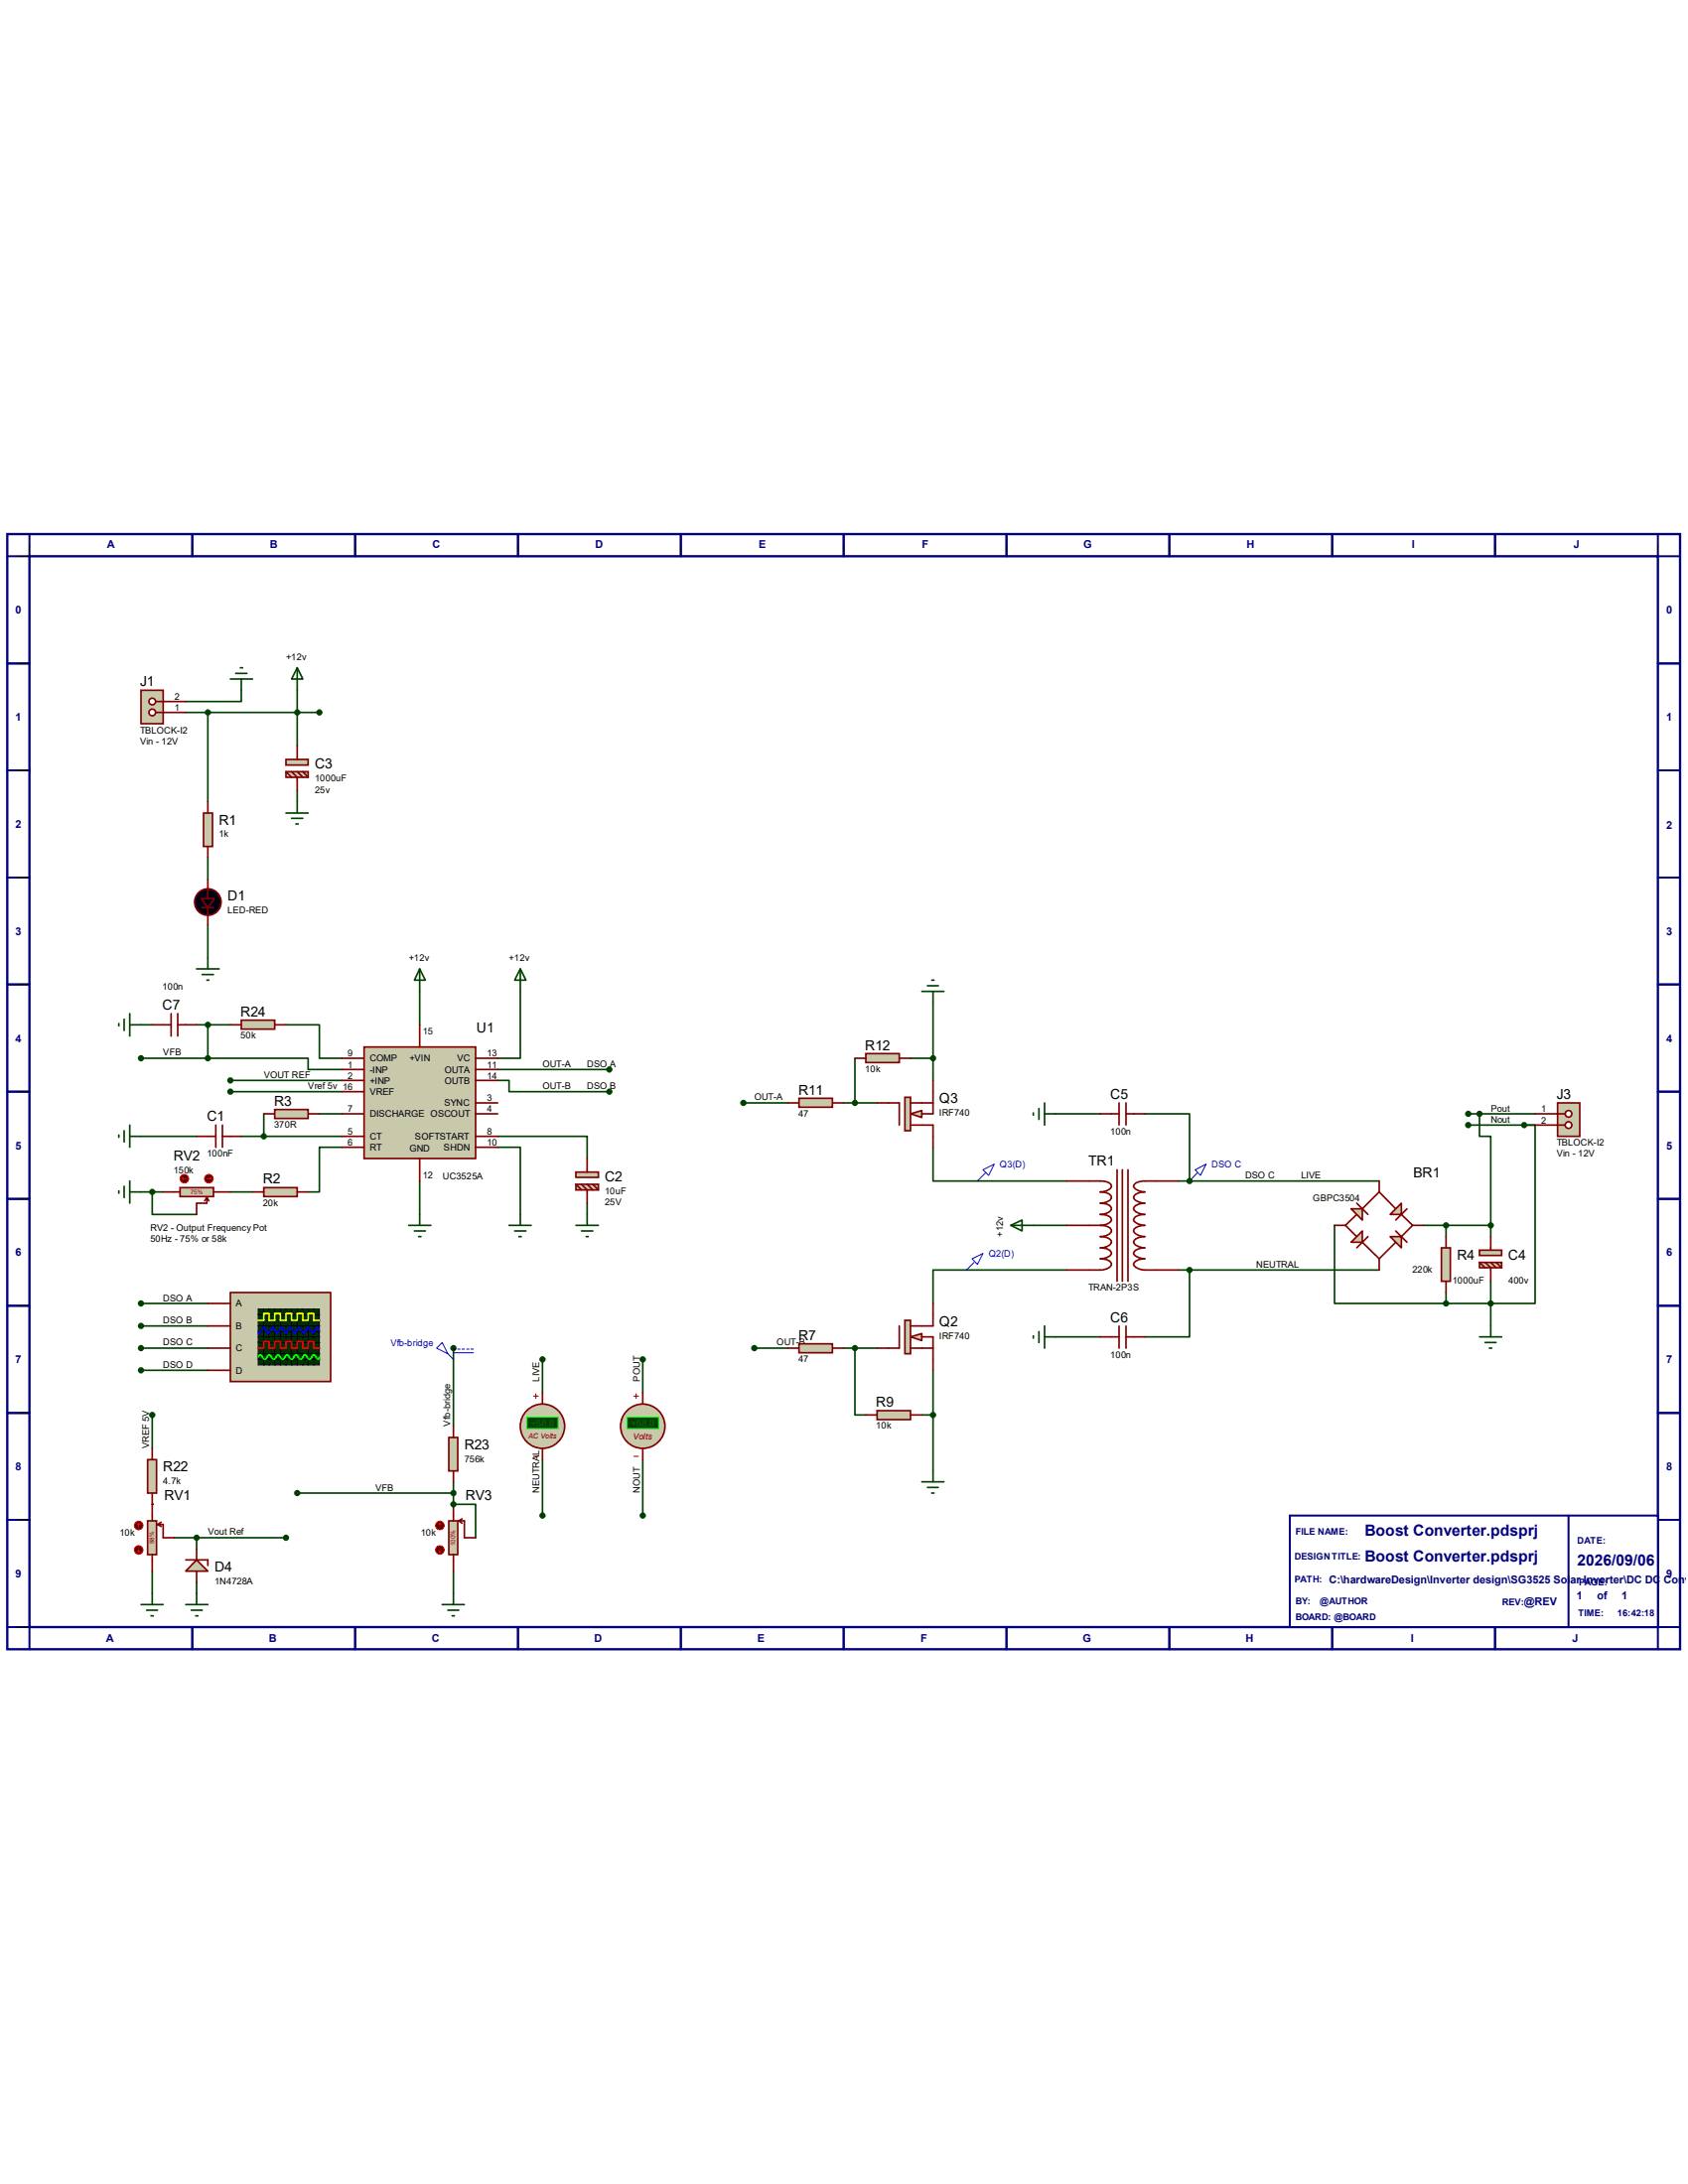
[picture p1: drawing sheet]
<svg xmlns="http://www.w3.org/2000/svg" width="216mm" height="279mm" viewBox="0 0 216 279" stroke-linecap="round" stroke-linejoin="round" font-family="sans-serif">
<path d="M.9 68.3h214v142.7h-214zM3.8 71.2h208.2v137h-208.2z" fill="none" stroke="#000080" stroke-width=".3"/>
<g fill="none" stroke="#000080" stroke-width=".25">
<path d="M3.8 68.3v2.9h-2.9M24.6 68.3v2.9M45.4 68.3v2.9M66.3 68.3v2.9M87.1 68.3v2.9M107.9 68.3v2.9M128.7 68.3v2.9M149.6 68.3v2.9M170.4 68.3v2.9M191.2 68.3v2.9M212 68.3v2.9h2.9M.9 84.9h2.9"/>
<path d="M.9 98.6h2.9M212 84.9h2.9M212 98.6h2.9M.9 112.3h2.9M212 112.3h2.9M.9 125.9h2.9M.9 139.7h2.9M212 125.9h2.9M212 139.7h2.9M.9 153.4h2.9M212 153.4h2.9M.9 167h2.9"/>
<path d="M212 167h2.9M.9 180.8h2.9M.9 194.4h2.9M212 180.8h2.9M212 194.4h2.9M.9 208.2h2.9v2.8M24.6 208.2v2.8M45.4 208.2v2.8M66.3 208.2v2.8M87.1 208.2v2.8M107.9 208.2v2.8M128.7 208.2v2.8"/>
<path d="M149.6 208.2v2.8M170.4 208.2v2.8M191.2 208.2v2.8M214.9 208.2h-2.9v2.8"/>
</g>
<g fill="none" stroke="#000" stroke-width=".13">
<path d="M2.3 71.2h1.4M3.8 69.8v1.2M24.6 69.8v1.2M45.4 69.8l.1 1.2M66.3 69.8v1.2M87.1 69.8v1.2M107.9 69.8v1.2M128.7 69.8l.1 1.2M149.6 69.8v1.2M170.4 69.8v1.2M191.2 69.8l.1 1.2M212 69.8l.1 1.2"/>
<path d="M2.3 84.9h1.4M2.3 98.6h1.4M2.3 112.3h1.4M2.3 125.9h1.4M2.3 139.7h1.4M2.3 153.4h1.4M2.3 167h1.4M2.3 180.8h1.4M2.3 194.4h1.4M2.3 208.2h1.4"/>
</g>
<path d="M165 193.9h47v14.3h-47z" fill="#fff" stroke="#000080" stroke-width=".25"/>
<path d="M200.6 193.9v14.3" fill="none" stroke="#000080" stroke-width=".25"/>
<g fill="none" stroke="#004000" stroke-width=".21">
<path d="M23.7 91.1h17.2M26.6 91.1v11.5M30.9 88.3v1.4h-7.2M38 88.3v7.1M26.6 109.7v2.9M26.6 118.3v4.3M38 101.1v1.5M18 135.4h8.6M18 131.1h1.5M25.1 131.1h4.4M26.6 135.4h12.8v1.4h4.3M26.6 131.1v4.3"/>
<path d="M29.5 139.7h14.2M29.5 138.2h14.2M36.6 131.1h4.3v4.3h2.8M53.7 126.8v4.3M63.7 138.2h1.4v1.5h12.8M63.7 136.8h14.2M66.5 126.8v8.6h-2.8M109.3 135.4v5.7M116.5 135.4h2.8M119.3 128.2v10M18 145.4h7.1M18 152.5h2.9"/>
<path d="M19.5 152.5v2.9h5.6M29.5 152.5h2.8M30.9 145.4h12.8M33.7 142.5v2.9M40.9 142.5h2.8M43.7 146.8h-2.8v5.7h-1.5M53.7 151.1v4.3M63.7 146.8h2.8v8.6M63.7 145.4h11.4v2.8M75.1 153.9v1.5M95.1 141.1h5.7M107.9 141.1h4.3"/>
<path d="M119.3 146.8v4.3h17.1M132.2 156.8h4.2M135 142.5h5.7M146.4 142.5h5.7v8.6M150.7 151.1h25.7M152.1 151.1h.1M170.7 156.8v10h14.3M182.1 156.8h8.6M185 156.8v1.4M187.8 142.5h8.5M187.8 143.9h8.5M189.2 142.5v2.9h1.5v11.4"/>
<path d="M190.7 156.8v1.4M194.9 143.9h1.4v22.9h-11.3M18 166.8h8.6M18 169.6h8.6M18 172.5h8.6M18 175.3h8.6M58 172.5v10M69.4 173.9v4.3M82.2 173.9v4.3M96.5 172.5h4.3M107.9 172.5h4.3M109.3 172.5v8.5h1.4"/>
<path d="M119.3 175.3v12.9M135 171h5.7M136.4 162.5h-17.1v4.3M150.7 162.5h25.7M152.1 162.5v8.5h-5.7M185 165.4v1.4M190.7 163.9v5.7M19.5 192.4h.1M19.5 181v4.3M22.3 196.7h14.3M25.1 196.7v1.5M38 191h20"/>
<path d="M58 192.4h.1M58 192.4h2.8v4.3M58 189.6v2.8M69.4 186.7v7.2M82.2 186.7v7.2M117.9 181h1.4M19.5 201v2.8M25.1 202.4v1.4M58 201v2.8"/>
</g>
<path d="M46.6 133.9h14.2v14.3h-14.2z" fill="#c8c8aa" stroke="#800000" stroke-width=".21"/>
<g fill="none" stroke="#800000" stroke-width=".21">
<path d="M43.7 135.4h2.9M43.7 136.8h2.9M43.7 138.2h2.9M43.7 139.7h2.9M53.7 131.1v2.8M60.8 135.4h2.9M60.8 136.8h2.9M60.8 138.2h2.9M43.7 146.8h2.9M43.7 145.4h2.9M43.7 142.5h2.9M53.7 148.2v2.9"/>
<path d="M60.8 141.1h2.9M60.8 146.8h2.9M60.8 145.4h2.9M60.8 142.5h2.9"/>
</g>
<path d="M18 88.3h2.9v4.3h-2.9z" fill="#c8c8aa" stroke="#800000" stroke-width=".21"/>
<path d="M19.9 91.1h1" fill="none" stroke="#800000" stroke-width=".21"/>
<circle cx="19.5" cy="91.1" r=".42" fill="#fff" stroke="#800000" stroke-width=".21"/>
<path d="M19.9 89.7h1" fill="none" stroke="#800000" stroke-width=".21"/>
<circle cx="19.5" cy="89.7" r=".42" fill="#fff" stroke="#800000" stroke-width=".21"/>
<path d="M20.9 91.1h2.8M20.9 89.7h2.8" fill="none" stroke="#800000" stroke-width=".21"/>
<path d="M26 104h1.2v4.3h-1.2z" fill="#c8c8aa" stroke="#800000" stroke-width=".21"/>
<path d="M25.9 116.1h1.4M26.6 102.6v1.4M26.6 108.3v1.4M26.6 112.6v2.4M26.6 116.1v2.2" fill="none" stroke="#800000" stroke-width=".21"/>
<g fill="#000" stroke="#800000" stroke-width=".21">
<path d="M25.7 115h1.7l-.8 1.1z"/>
<circle cx="26.6" cy="115.4" r="1.69"/>
</g>
<g fill="none" stroke="#004000" stroke-width=".21">
<path d="M29.5 86.9h2.8M30.1 86.1h1.5M30.7 85.4h.3M30.9 86.9v1.4M38 85.4l.7 1.5h-1.4zM38 85.4v2.9M25.1 124h2.9M25.9 124.7h1.4M26.5 125.4h.2M26.6 122.6v1.4M53.7 124l.7 1.4h-1.4zM53.7 124v2.8"/>
<path d="M66.5 124l.8 1.4h-1.5zM66.5 124v2.8M52.3 156.8h2.8M53 157.5h1.4M53.6 158.2h.2M53.7 155.4v1.4"/>
</g>
<g fill="#004000" stroke="#004000" stroke-width=".21">
<circle cx="26.6" cy="91.1" r=".3"/>
<circle cx="40.9" cy="91.1" r=".3"/>
<circle cx="38" cy="91.1" r=".3"/>
<circle cx="29.5" cy="139.7" r=".3"/>
</g>
<path d="M33.7 151.9h4.3v1.2h-4.3z" fill="#c8c8aa" stroke="#800000" stroke-width=".21"/>
<path d="M25.1 145.4h2.5M27.6 143.9v2.9M28.4 143.9v2.9M28.4 145.4h2.5M32.3 152.5h1.4M38 152.5h1.4" fill="none" stroke="#800000" stroke-width=".21"/>
<path d="M15.2 145.2v.3M15.2 152.4v.3M15.9 144.7v1.4M15.9 151.8v1.4M16.6 152.5h1.4M16.6 143.9v2.9M16.6 151.1v2.8M16.6 145.4h1.4" fill="none" stroke="#004000" stroke-width=".21"/>
<path d="M29.5 165.4h12.8v11.3h-12.8z" fill="#c8c8aa" stroke="#800000" stroke-width=".21"/>
<path d="M33 167.5h7.9v7.1h-7.9z" fill="#003000" stroke="#000" stroke-width=".13"/>
<g fill="none" stroke="#000" stroke-width=".13">
<path d="M33 169.6h7.9M33 168.2h7.9M33 168.9h7.9M33 170.3h7.9M33 171.7h7.9M33 172.5h7.9M33 173.2h7.9M33 173.9h7.9M33 171h7.9M33.7 167.5l.1 7.1M34.4 167.5l.1 7.1M35.1 167.5l.1 7.1"/>
<path d="M35.9 167.5v7.1M36.6 167.5v7.1M37.3 167.5v7.1M38 167.5l.1 7.1M38.7 167.5l.1 7.1M39.4 167.5l.1 7.1M40.1 167.5l.1 7.1"/>
</g>
<path d="M33 168.9h.7v-.8h.7v.8h.7v-.8h.8v.8h.7v-.8h.7v.8h.7v-.8h.7v.8h.7v-.8h.7v.8h.8" fill="none" stroke="#ff0" stroke-width=".21"/>
<path d="M33 172.5h.7v-.9h.7v.9h.7v-.9h.8v.9h.7v-.9h.7v.9h.7v-.9h.7v.9h.7v-.9h.7v.9h.8" fill="none" stroke="#f00" stroke-width=".21"/>
<path d="M40.9 170.2l-.3-.4-.6 .8-.6-.8-.5 .8-.6-.8-.6 .8-.6-.8-.5 .8-.6-.8-.6 .8-.5-.8-.6 .8-.6-.8-.6 .8-.1-.1" fill="none" stroke="#00f" stroke-width=".21"/>
<path d="M33 173.6l.3-.3 .6 .6 .5-.6 .6 .6 .6-.6 .6 .6 .5-.6 .6 .6 .5-.6 .6 .6 .6-.6 .6 .6 .5-.6 .6 .6 .2-.3" fill="none" stroke="#0f0" stroke-width=".21"/>
<path d="M26.6 166.8h2.9M26.6 169.6h2.9M26.6 172.5h2.9M26.6 175.3h2.9" fill="none" stroke="#800000" stroke-width=".21"/>
<g fill="#004000" stroke="#004000" stroke-width=".21">
<circle cx="18" cy="166.8" r=".3"/>
<circle cx="18" cy="169.6" r=".3"/>
<circle cx="18" cy="172.5" r=".3"/>
<circle cx="18" cy="175.3" r=".3"/>
</g>
<path d="M23 151.9h4.3v1.2h-4.3z" fill="#c8c8aa" stroke="#800000" stroke-width=".21"/>
<path d="M20.9 152.5h2.1M26.5 153.2l.2 .4M26.5 153.2l-.3 .4M26.5 153.2v.7h-1.4v1.5M27.3 152.5h2.2" fill="none" stroke="#800000" stroke-width=".21"/>
<circle cx="26.7" cy="150.8" r=".55" fill="#400000" stroke="#f00" stroke-width=".13"/>
<path d="M26.5 150.8h.5M26.9 150.6l.1 .2M27 150.8l-.1 .1" fill="none" stroke="#f00" stroke-width=".13"/>
<circle cx="23.6" cy="150.8" r=".55" fill="#400000" stroke="#f00" stroke-width=".13"/>
<path d="M23.3 150.8l.2 .1M23.3 150.8h.6M23.5 150.6l-.2 .2" fill="none" stroke="#f00" stroke-width=".13"/>
<circle cx="19.5" cy="152.5" r=".3" fill="#004000" stroke="#004000" stroke-width=".21"/>
<path d="M65.1 156.8h2.8M65.8 157.5h1.5M66.4 158.2h.3M66.5 155.4v1.4" fill="none" stroke="#004000" stroke-width=".21"/>
<g fill="#c8c8aa" stroke="#800000" stroke-width=".21">
<path d="M73.7 149.9h2.8v.7h-2.8z"/>
<path d="M73.7 151.5h2.8v.7h-2.8z"/>
</g>
<path d="M73.7 151.5l.7 .7M74.4 151.5l.7 .7v1.7M75.1 148.2v1.7M75.1 151.5l.7 .7M75.8 151.5l.7 .7" fill="none" stroke="#800000" stroke-width=".21"/>
<path d="M73.7 156.8h2.8M74.4 157.5h1.4M75 158.2h.2M75.1 155.4v1.4" fill="none" stroke="#004000" stroke-width=".21"/>
<path d="M35.1 141.9h4.3v1.2h-4.3z" fill="#c8c8aa" stroke="#800000" stroke-width=".21"/>
<path d="M33.7 142.5h1.4M39.4 142.5h1.5" fill="none" stroke="#800000" stroke-width=".21"/>
<circle cx="33.7" cy="145.4" r=".3" fill="#004000" stroke="#004000" stroke-width=".21"/>
<path d="M102.2 171.9h4.3v1.2h-4.3z" fill="#c8c8aa" stroke="#800000" stroke-width=".21"/>
<path d="M100.8 172.5h1.4M106.5 172.5h1.4" fill="none" stroke="#800000" stroke-width=".21"/>
<g fill="#c8c8aa" stroke="#800000" stroke-width=".21">
<path d="M116.5 171l1.4-.4v.9z"/>
<path d="M115.7 168.9h.8v4.3h-.8z"/>
</g>
<path d="M115 169.6v2.9h-2.8M116.5 172.5h2.8M117.9 171h1.4v4.3M119.3 166.8v2.8h-2.8" fill="none" stroke="#800000" stroke-width=".21"/>
<g fill="#c8c8aa" stroke="#800000" stroke-width=".21">
<path d="M116.5 142.5l1.4-.4v.9z"/>
<path d="M115.7 140.4h.8v4.3h-.8z"/>
</g>
<path d="M119.3 138.2v4.3h-1.4M112.2 141.1h2.8v2.8M116.5 141.1h2.8M116.5 143.9h2.8v2.9" fill="none" stroke="#800000" stroke-width=".21"/>
<path d="M112.2 180.5h4.3v1.1h-4.3z" fill="#c8c8aa" stroke="#800000" stroke-width=".21"/>
<path d="M110.7 181h1.5M116.5 181h1.4" fill="none" stroke="#800000" stroke-width=".21"/>
<path d="M102.2 140.5h4.3v1.1h-4.3z" fill="#c8c8aa" stroke="#800000" stroke-width=".21"/>
<path d="M100.8 141.1h1.4M106.5 141.1h1.4" fill="none" stroke="#800000" stroke-width=".21"/>
<path d="M110.7 134.8h4.3v1.1h-4.3z" fill="#c8c8aa" stroke="#800000" stroke-width=".21"/>
<path d="M109.3 135.4h1.4M115 135.4h1.5" fill="none" stroke="#800000" stroke-width=".21"/>
<circle cx="109.3" cy="141.1" r=".3" fill="#004000" stroke="#004000" stroke-width=".21"/>
<path d="M199.2 141.1h2.9v4.3h-2.9z" fill="#c8c8aa" stroke="#800000" stroke-width=".21"/>
<path d="M199.2 142.5h1" fill="none" stroke="#800000" stroke-width=".21"/>
<circle cx="200.6" cy="142.5" r=".42" fill="#fff" stroke="#800000" stroke-width=".21"/>
<path d="M199.2 143.9h1" fill="none" stroke="#800000" stroke-width=".21"/>
<circle cx="200.6" cy="143.9" r=".42" fill="#fff" stroke="#800000" stroke-width=".21"/>
<path d="M196.3 142.5h2.9M196.3 143.9h2.9" fill="none" stroke="#800000" stroke-width=".21"/>
<path d="M129.3 156.8l1.4-.7v1.4zM129.3 156.8h2.9" fill="none" stroke="#004000" stroke-width=".21"/>
<g fill="#004000" stroke="#004000" stroke-width=".21">
<circle cx="77.9" cy="136.8" r=".3"/>
<circle cx="77.9" cy="139.7" r=".3"/>
</g>
<circle cx="69.4" cy="182.5" r="2.84" fill="#c8c8aa" stroke="#800000" stroke-width=".21"/>
<path d="M68.2 178.6h.6M68.5 178.3v.6M68.2 186.3h.6" fill="none" stroke="#800000" stroke-width=".13"/>
<path d="M67.4 181.3h4v1.5h-4z" fill="#004000" stroke="#0f0" stroke-width=".13"/>
<path d="M69.4 178.2v1.4M69.4 185.3v1.4" fill="none" stroke="#800000" stroke-width=".21"/>
<g fill="#004000" stroke="#004000" stroke-width=".21">
<circle cx="69.4" cy="173.9" r=".3"/>
<circle cx="69.4" cy="193.9" r=".3"/>
<circle cx="119.3" cy="181" r=".3"/>
</g>
<path d="M117.9 189.6h2.8M118.6 190.3h1.4M119.2 191h.3M119.3 188.2v1.4" fill="none" stroke="#004000" stroke-width=".21"/>
<path d="M18.9 186.7h1.1v4.3h-1.1z" fill="#c8c8aa" stroke="#800000" stroke-width=".21"/>
<path d="M19.5 185.3v1.4M19.5 191v1.4" fill="none" stroke="#800000" stroke-width=".21"/>
<path d="M18.9 194.6h1.1v4.3h-1.1z" fill="#c8c8aa" stroke="#800000" stroke-width=".21"/>
<path d="M19.5 192.4v2.2M19.5 198.9v2.1M20.2 195l.4 .3M20.2 195h.7v1.7h1.4M20.6 194.7l-.4 .3" fill="none" stroke="#800000" stroke-width=".21"/>
<circle cx="17.7" cy="195.2" r=".55" fill="#400000" stroke="#f00" stroke-width=".13"/>
<path d="M17.7 194.9l-.1 .1M17.7 194.9l.2 .1M17.7 194.9v.6" fill="none" stroke="#f00" stroke-width=".13"/>
<circle cx="17.7" cy="198.3" r=".55" fill="#400000" stroke="#f00" stroke-width=".13"/>
<path d="M17.6 198.4l.1 .2M17.7 198v.6M17.9 198.4l-.2 .2" fill="none" stroke="#f00" stroke-width=".13"/>
<g fill="#004000" stroke="#004000" stroke-width=".21">
<circle cx="19.5" cy="181" r=".3"/>
<circle cx="36.6" cy="196.7" r=".3"/>
</g>
<path d="M18 205.3h2.9M18.8 206h1.4M19.3 206.7h.3M19.5 203.8v1.5" fill="none" stroke="#004000" stroke-width=".21"/>
<path d="M25.1 199.6l1.5 1.4h-2.9z" fill="#c8c8aa" stroke="#800000" stroke-width=".21"/>
<path d="M23.7 199.6h2.9v.7M25.1 198.2v1.4M25.1 201v1.4" fill="none" stroke="#800000" stroke-width=".21"/>
<circle cx="25.1" cy="196.7" r=".3" fill="#004000" stroke="#004000" stroke-width=".21"/>
<path d="M23.7 205.3h2.9M24.5 206h1.4M25 206.7h.3M25.1 203.8v1.5" fill="none" stroke="#004000" stroke-width=".21"/>
<path d="M57.4 183.9h1.1v4.3h-1.1z" fill="#c8c8aa" stroke="#800000" stroke-width=".21"/>
<path d="M58 182.5v1.4M58 188.2v1.4" fill="none" stroke="#800000" stroke-width=".21"/>
<path d="M57.4 194.6h1.1v4.3h-1.1z" fill="#c8c8aa" stroke="#800000" stroke-width=".21"/>
<path d="M58 192.4v2.2M58 198.9v2.1M58.7 194.6l.4 .3M58.7 194.6h.7v2.1h1.4M59.1 194.3l-.4 .3" fill="none" stroke="#800000" stroke-width=".21"/>
<circle cx="56.3" cy="195.2" r=".55" fill="#400000" stroke="#f00" stroke-width=".13"/>
<path d="M56.3 194.9l-.2 .1M56.3 194.9l.1 .1M56.3 194.9v.6" fill="none" stroke="#f00" stroke-width=".13"/>
<circle cx="56.3" cy="198.3" r=".55" fill="#400000" stroke="#f00" stroke-width=".13"/>
<path d="M56.1 198.4l.2 .2M56.3 198v.6M56.4 198.4l-.1 .2" fill="none" stroke="#f00" stroke-width=".13"/>
<path d="M56.6 205.3h2.8M57.3 206h1.4M57.8 206.7h.3M58 203.8v1.5" fill="none" stroke="#004000" stroke-width=".21"/>
<circle cx="58" cy="191" r=".3" fill="#004000" stroke="#004000" stroke-width=".21"/>
<path d="M30.9 130.5h4.2v1.2h-4.2z" fill="#c8c8aa" stroke="#800000" stroke-width=".21"/>
<g fill="none" stroke="#800000" stroke-width=".21">
<path d="M19.5 131.1h2.4M21.9 129.7v2.8M22.7 131.1h2.4M22.7 129.7v2.8M29.5 131.1h1.4M35.1 131.1h1.5M136.4 151.1h4.3a1.66 1.66 0 0 1 1.4 .4l.1 .3a1.27 1.27 0 0 1-1.5 .7 1.62 1.62 0 0 1 1.4 .5l.1 .2a1.27 1.27 0 0 1-1.5 .7 1.62 1.62 0 0 1 1.4 .5l.1 .2a1.27 1.27 0 0 1-1.5 .8 1.59 1.59 0 0 1 1.4 .4l.1 .3a1.31 1.31 0 0 1-1.5 .7M136.4 156.8h4.3M140.7 156.8a1.62 1.62 0 0 1 1.4 .4l.1 .3a1.27 1.27 0 0 1-1.5 .7 1.62 1.62 0 0 1 1.4 .5l.1 .2a1.27 1.27 0 0 1-1.5 .7 1.62 1.62 0 0 1 1.4 .5l.1 .3a1.31 1.31 0 0 1-1.5 .6 1.62 1.62 0 0 1 1.4 .5l.1 .3a1.27 1.27 0 0 1-1.5 .7h-4.3M142.9 149.6v14.3M143.6 149.6v14.3M144.3 149.6v14.3"/>
<path d="M150.7 151.1h-4.3a1.82 1.82 0 0 0-1.3 .4l-.1 .3a1.39 1.39 0 0 0 1.4 .7 1.78 1.78 0 0 0-1.3 .5l-.1 .2a1.39 1.39 0 0 0 1.4 .7 1.78 1.78 0 0 0-1.3 .5l-.1 .2a1.39 1.39 0 0 0 1.4 .8 1.74 1.74 0 0 0-1.3 .4l-.1 .3a1.45 1.45 0 0 0 1.4 .7 1.78 1.78 0 0 0-1.3 .4l-.1 .3a1.39 1.39 0 0 0 1.4 .7 1.78 1.78 0 0 0-1.3 .5l-.1 .2a1.39 1.39 0 0 0 1.4 .7 1.78 1.78 0 0 0-1.3 .5l-.1 .3a1.45 1.45 0 0 0 1.4 .6 1.78 1.78 0 0 0-1.3 .5l-.1 .3a1.39 1.39 0 0 0 1.4 .7h4.3"/>
</g>
<g fill="#004000" stroke="#004000" stroke-width=".21">
<circle cx="18" cy="135.4" r=".3"/>
<circle cx="38" cy="191" r=".3"/>
<circle cx="58" cy="172.5" r=".3"/>
<circle cx="29.5" cy="138.2" r=".3"/>
<circle cx="26.6" cy="135.4" r=".3"/>
<circle cx="26.6" cy="131.1" r=".3"/>
<circle cx="58" cy="192.4" r=".3"/>
<circle cx="119.3" cy="135.4" r=".3"/>
<circle cx="109.3" cy="172.5" r=".3"/>
<circle cx="95.1" cy="141.1" r=".3"/>
<circle cx="96.5" cy="172.5" r=".3"/>
<circle cx="187.8" cy="142.5" r=".3"/>
<circle cx="187.8" cy="143.9" r=".3"/>
</g>
<path d="M56.6 171.7l.7 1.5-1.5-.7zM57.3 173.2l.7 .7M58 172.6h.3M58 173.1h2.5M58.5 172.6h.3M59.1 172.6h.3M59.7 172.6h.3M60.2 172.6h.3" fill="none" stroke="#0000c0" stroke-width=".13"/>
<path d="M15.2 130.9v.3M15.9 130.4v1.4M16.6 131.1h1.4M16.6 129.7v2.8M117.9 126.8h2.8M118.6 126.1h1.4M119.2 125.4h.3M119.3 126.8v1.4" fill="none" stroke="#004000" stroke-width=".21"/>
<circle cx="82.2" cy="182.5" r="2.84" fill="#c8c8aa" stroke="#800000" stroke-width=".21"/>
<path d="M81.1 178.6h.6M81.4 178.3v.6M81.1 186.3h.6" fill="none" stroke="#800000" stroke-width=".13"/>
<path d="M80.2 181.3h4v1.5h-4z" fill="#004000" stroke="#0f0" stroke-width=".13"/>
<path d="M82.2 178.2v1.4M82.2 185.3v1.4" fill="none" stroke="#800000" stroke-width=".21"/>
<path d="M125.7 149.6l1.5-.7-.8 1.5zM126 150.1l-1 1M152.9 149.6l1.4-.7-.8 1.5zM153.1 150.1l-1 1M124.3 161l1.4-.6-.7 1.4zM124.6 161.5l-1 1" fill="none" stroke="#0000c0" stroke-width=".13"/>
<g fill="#c8c8aa" stroke="#800000" stroke-width=".21">
<path d="M36.6 97.2h2.8v.7h-2.8z"/>
<path d="M36.6 98.7h2.8v.7h-2.8z"/>
</g>
<path d="M36.6 98.7l.7 .7M37.3 98.7l.7 .7v1.7M38 95.4v1.8M38 98.7l.7 .7M38.7 98.7l.7 .7" fill="none" stroke="#800000" stroke-width=".21"/>
<path d="M36.6 104h2.8M37.3 104.7h1.4M37.8 105.4h.3M38 102.6v1.4" fill="none" stroke="#004000" stroke-width=".21"/>
<path d="M177.8 158.2h1.4v1.4z" fill="#c8c8aa" stroke="#800000" stroke-width=".21"/>
<path d="M173.5 153.9l1.5 1.5M173.5 155.4l-1.4 1.4 1.4 1.4M174.2 154.6l2.2-2.1 2.1 2.1M174.2 158.9l2.2 2.1 2.1-2.1M175 158.2l-1.5 1.4M178.5 157.5l1.5 1.4M179.2 155.4l1.5 1.4-1.5 1.4M180 154.6l-1.5 1.5" fill="none" stroke="#800000" stroke-width=".21"/>
<g fill="#c8c8aa" stroke="#800000" stroke-width=".21">
<path d="M172.8 154.6h1.4v1.5z"/>
<path d="M177.8 155.4l1.4-1.5v1.5z"/>
<path d="M172.8 158.9l1.4-1.4v1.4z"/>
</g>
<path d="M170.7 156.8h1.4M176.4 151.1v1.4M180.7 156.8h1.4M176.4 161v1.5" fill="none" stroke="#800000" stroke-width=".21"/>
<g fill="#004000" stroke="#004000" stroke-width=".21">
<circle cx="189.2" cy="142.5" r=".3"/>
<circle cx="194.9" cy="143.9" r=".3"/>
<circle cx="82.2" cy="173.9" r=".3"/>
<circle cx="82.2" cy="193.9" r=".3"/>
</g>
<g fill="#c8c8aa" stroke="#800000" stroke-width=".21">
<path d="M189.2 159.9h2.9v.7h-2.9z"/>
<path d="M189.2 161.5h2.9v.7h-2.9z"/>
</g>
<path d="M190.7 158.2v1.7M189.2 161.5l.7 .7M189.9 161.5l.8 .7v1.7M190.7 161.5l.6 .7M191.3 161.5l.8 .7" fill="none" stroke="#800000" stroke-width=".21"/>
<g fill="#004000" stroke="#004000" stroke-width=".21">
<circle cx="190.7" cy="156.8" r=".3"/>
<circle cx="190.7" cy="166.8" r=".3"/>
</g>
<path d="M184.4 159.6h1.1v4.3h-1.1z" fill="#c8c8aa" stroke="#800000" stroke-width=".21"/>
<path d="M140.7 142.5h2.4M143.1 141.1v2.8M144 141.1v2.8M144 142.5h2.4M185 158.2v1.4M140.7 171h2.4M143.1 169.6v2.9M144 169.6v2.9M144 171h2.4M185 163.9v1.5" fill="none" stroke="#800000" stroke-width=".21"/>
<g fill="#004000" stroke="#004000" stroke-width=".21">
<circle cx="185" cy="156.8" r=".3"/>
<circle cx="185" cy="166.8" r=".3"/>
<circle cx="152.1" cy="151.1" r=".3"/>
<circle cx="152.1" cy="162.5" r=".3"/>
</g>
<path d="M132.2 142.4v.3M132.9 141.8v1.4M133.6 142.5h1.4M133.6 141.1v2.8M132.2 170.9v.3M132.9 170.3v1.4M133.6 171h1.4M133.6 169.6v2.9M189.2 171h2.9M189.9 171.7h1.4M190.5 172.5h.3M190.7 169.6v1.4" fill="none" stroke="#004000" stroke-width=".21"/>
<g font-size="2" fill="#000080">
<text x="174.5" y="196.5">Boost Converter.pdsprj</text>
<text x="174.5" y="199.8">Boost Converter.pdsprj</text>
<text x="201.8" y="200.2">2026/09/06</text>
</g>
<g font-size="1.8">
<text x="17.9" y="87.8">J1</text>
<text x="40.3" y="98.3">C3</text>
<text x="28" y="105.5">R1</text>
<text x="29.1" y="115.2">D1</text>
<text x="20.8" y="129.2">C7</text>
<text x="30.8" y="130">R24</text>
<text x="61" y="132">U1</text>
<text x="110.7" y="134.3">R12</text>
<text x="26.5" y="143.4">C1</text>
<text x="35.1" y="141.4">R3</text>
<text x="102.1" y="140">R11</text>
<text x="120.1" y="141.1">Q3</text>
<text x="142" y="140.6">C5</text>
<text x="199.1" y="140.6">J3</text>
<text x="22.2" y="148.4">RV2</text>
<text x="139.2" y="149.1">TR1</text>
<text x="33.6" y="151.4">R2</text>
<text x="77.3" y="151.1">C2</text>
<text x="180.8" y="150.6">BR1</text>
<text x="186.4" y="161.1">R4</text>
<text x="192.9" y="161.1">C4</text>
<text x="102.1" y="171.4">R7</text>
<text x="120.1" y="169.7">Q2</text>
<text x="142" y="169.1">C6</text>
<text x="112.1" y="180">R9</text>
<text x="59.4" y="185.4">R23</text>
<text x="20.9" y="188.2">R22</text>
<text x="21" y="191.9">RV1</text>
<text x="59.5" y="191.9">RV3</text>
<text x="27.4" y="201.1">D4</text>
</g>
<g font-size="1.4" fill="#000080">
<text x="13.7" y="70.1">A</text>
<text x="34.5" y="70.1">B</text>
<text x="55.3" y="70.1">C</text>
<text x="76.2" y="70.1">D</text>
<text x="97" y="70.1">E</text>
<text x="117.9" y="70.1">F</text>
<text x="138.6" y="70.1">G</text>
<text x="159.5" y="70.1">H</text>
<text x="180.6" y="70.1">I</text>
<text x="201.3" y="70.1">J</text>
<text x="1.9" y="78.5">0</text>
<text x="213.1" y="78.5">0</text>
<text x="1.9" y="92.2">1</text>
<text x="213.1" y="92.2">1</text>
<text x="1.9" y="105.9">2</text>
<text x="213.1" y="106.1">2</text>
<text x="1.9" y="119.6">3</text>
<text x="213.1" y="119.6">3</text>
<text x="1.9" y="133.3">4</text>
<text x="213.1" y="133.3">4</text>
<text x="1.9" y="147">5</text>
<text x="213.1" y="147">5</text>
<text x="1.9" y="160.7">6</text>
<text x="213.1" y="160.7">6</text>
<text x="1.9" y="174.4">7</text>
<text x="213.1" y="174.4">7</text>
<text x="1.9" y="188.1">8</text>
<text x="213.1" y="188.1">8</text>
<text x="1.9" y="201.8">9</text>
<text x="170" y="202.6">C:\hardwareDesign\Inverter design\SG3525 Solar Inverter\DC DC Conve</text>
<text x="213.1" y="201.8">9</text>
<text x="194.9" y="205.4">@REV</text>
<text x="201.7" y="204.6">1</text>
<text x="204.3" y="204.6">of</text>
<text x="207.4" y="204.6">1</text>
<text x="13.5" y="210.1">A</text>
<text x="34.4" y="210.1">B</text>
<text x="55.2" y="210.1">C</text>
<text x="76" y="210.1">D</text>
<text x="96.9" y="210.1">E</text>
<text x="117.8" y="210.1">F</text>
<text x="138.5" y="210.1">G</text>
<text x="159.3" y="210.1">H</text>
<text x="180.5" y="210.1">I</text>
<text x="201.1" y="210.1">J</text>
</g>
<g font-size="1.2">
<text x="22.3" y="89.5">2</text>
<text x="36.6" y="84.5">+12v</text>
<text x="17.9" y="93.8">TBLOCK-I2</text>
<text x="17.9" y="95.2">Vin - 12V</text>
<text x="22.3" y="90.9">1</text>
<text x="40.3" y="100">1000uF</text>
<text x="40.3" y="101.4">25v</text>
<text x="28" y="107.1">1k</text>
<text x="29.1" y="116.8">LED-RED</text>
<text x="52.3" y="123">+12v</text>
<text x="65.1" y="123">+12v</text>
<text x="20.8" y="126.6">100n</text>
<text x="20.9" y="135">VFB</text>
<text x="30.8" y="132.9">50k</text>
<text x="33.7" y="137.9">VOUT REF</text>
<text x="44.4" y="135.2">9</text>
<text x="44.4" y="136.6">1</text>
<text x="47.3" y="135.8">COMP</text>
<text x="47.3" y="137.2">-INP</text>
<text x="52.4" y="135.8">+VIN</text>
<text x="54.1" y="132.3">15</text>
<text x="56.9" y="137.2">OUTA</text>
<text x="58.5" y="135.8">VC</text>
<text x="62.3" y="135.2">13</text>
<text x="62.3" y="136.6">11</text>
<text x="69.4" y="136.5">OUT-A</text>
<text x="75.1" y="136.5">DSO A</text>
<text x="110.7" y="137.2">10k</text>
<text x="39.4" y="139.3">Vref 5v 16</text>
<text x="44.4" y="142.3">7</text>
<text x="44.4" y="138">2</text>
<text x="47.3" y="142.9">DISCHARGE OSCOUT</text>
<text x="47.3" y="138.6">+INP</text>
<text x="47.3" y="140.1">VREF</text>
<text x="56.8" y="141.5">SYNC</text>
<text x="56.9" y="138.6">OUTB</text>
<text x="62.3" y="138">14</text>
<text x="62.3" y="140.9">3</text>
<text x="62.3" y="142.3">4</text>
<text x="69.4" y="139.3">OUT-B</text>
<text x="75.1" y="139.3">DSO B</text>
<text x="96.5" y="140.8">OUT-A</text>
<text x="102.1" y="142.9">47</text>
<text x="120.1" y="142.8">IRF740</text>
<text x="190.7" y="142.2">Pout</text>
<text x="190.7" y="143.6">Nout</text>
<text x="197.1" y="142.3">1</text>
<text x="197.1" y="143.7">2</text>
<text x="26.5" y="148">100nF</text>
<text x="35.1" y="144.3">370R</text>
<text x="44.4" y="146.6">6</text>
<text x="44.4" y="145.2">5</text>
<text x="47.3" y="147.2">RT</text>
<text x="47.3" y="145.8">CT</text>
<text x="52.4" y="147.3">GND</text>
<text x="53.1" y="145.8">SOFTSTART</text>
<text x="56.8" y="147.2">SHDN</text>
<text x="62.3" y="145.2">8</text>
<text x="62.3" y="146.6">10</text>
<text x="142" y="145.2">100n</text>
<text x="199.1" y="146.6">TBLOCK-I2</text>
<text x="199.1" y="148">Vin - 12V</text>
<text x="22.2" y="150.1">150k</text>
<text x="33.6" y="154.3">20k</text>
<text x="54.1" y="150.7">12</text>
<text x="56.6" y="150.9">UC3525A</text>
<text x="77.3" y="152.8">10uF</text>
<text x="77.3" y="154.2">25V</text>
<text x="159.3" y="150.7">DSO C</text>
<text x="166.4" y="150.7">LIVE</text>
<text x="167.9" y="153.7">GBPC3504</text>
<text x="19.2" y="157.5">RV2 - Output Frequency Pot</text>
<text x="19.2" y="158.9">50Hz - 75% or 58k</text>
<text x="128.3" y="158.2" transform="rotate(-90 128.3 158.2)">+12v</text>
<text x="20.9" y="166.5">DSO A</text>
<text x="30.1" y="167.2">A</text>
<text x="139.2" y="165.1">TRAN-2P3S</text>
<text x="160.7" y="162.2">NEUTRAL</text>
<text x="180.6" y="162.8">220k</text>
<text x="185.8" y="164.2">1000uF</text>
<text x="192.9" y="164.2">400v</text>
<text x="20.9" y="169.3">DSO B</text>
<text x="20.9" y="172.1">DSO C</text>
<text x="30.1" y="170.1">B</text>
<text x="30.1" y="172.9">C</text>
<text x="99.4" y="172.1">OUT-B</text>
<text x="120.1" y="171.3">IRF740</text>
<text x="142" y="173.7">100n</text>
<text x="20.9" y="175">DSO D</text>
<text x="30.1" y="175.7">D</text>
<text x="69" y="176.7" transform="rotate(-90 69 176.7)">LIVE</text>
<text x="81.8" y="176.7" transform="rotate(-90 81.8 176.7)">POUT</text>
<text x="102.1" y="174.2">47</text>
<text x="19.1" y="185.3" transform="rotate(-90 19.1 185.3)">VREF 5V</text>
<text x="57.6" y="182.5" transform="rotate(-90 57.6 182.5)">Vfb-bridge</text>
<text x="112.1" y="182.8">10k</text>
<text x="20.9" y="189.9">4.7k</text>
<text x="48" y="190.7">VFB</text>
<text x="59.4" y="187">756k</text>
<text x="69" y="191" transform="rotate(-90 69 191)">NEUTRAL</text>
<text x="81.8" y="191" transform="rotate(-90 81.8 191)">NOUT</text>
<text x="15.3" y="196.5">10k</text>
<text x="26.6" y="196.4">Vout Ref</text>
<text x="53.8" y="196.5">10k</text>
<text x="27.4" y="202.7">1N4728A</text>
</g>
<g font-size="1.2" fill="#0000c0">
<text x="127.9" y="149.4">Q3(D)</text>
<text x="155" y="149.4">DSO C</text>
<text x="126.4" y="160.8">Q2(D)</text>
<text x="50" y="172.2">Vfb-bridge</text>
</g>
<g font-size="1.2" fill="#008000">
<text x="67.9" y="182.5">+88.8</text>
<text x="80.7" y="182.5">+88.8</text>
</g>
<g font-size="1.2" fill="#000080">
<text x="165.7" y="196.4">FILE NAME:</text>
<text x="201.8" y="197.5">DATE:</text>
<text x="165.6" y="202.5">PATH:</text>
<text x="165.6" y="199.5">DESIGN TITLE:</text>
<text x="201.9" y="202.8">PAGE:</text>
<text x="165.7" y="205.2">BY:</text>
<text x="165.7" y="207.2">BOARD: @BOARD</text>
<text x="168.8" y="205.2">@AUTHOR</text>
<text x="192.1" y="205.3">REV:</text>
<text x="201.9" y="206.8">TIME:</text>
<text x="206.8" y="206.8">16:42:18</text>
</g>
<text font-size="1.1" fill="#800000" x="81" y="184.1">Volts</text>
<text font-size=".9" fill="#800000" x="67.6" y="184.1">AC Volts</text>
<g font-size=".8" fill="#c00000">
<text x="24.3" y="152.8">75%</text>
<text x="19.7" y="197.5" transform="rotate(-90 19.7 197.5)">88%</text>
<text x="58.2" y="197.8" transform="rotate(-90 58.2 197.8)">100%</text>
</g>
</svg>
